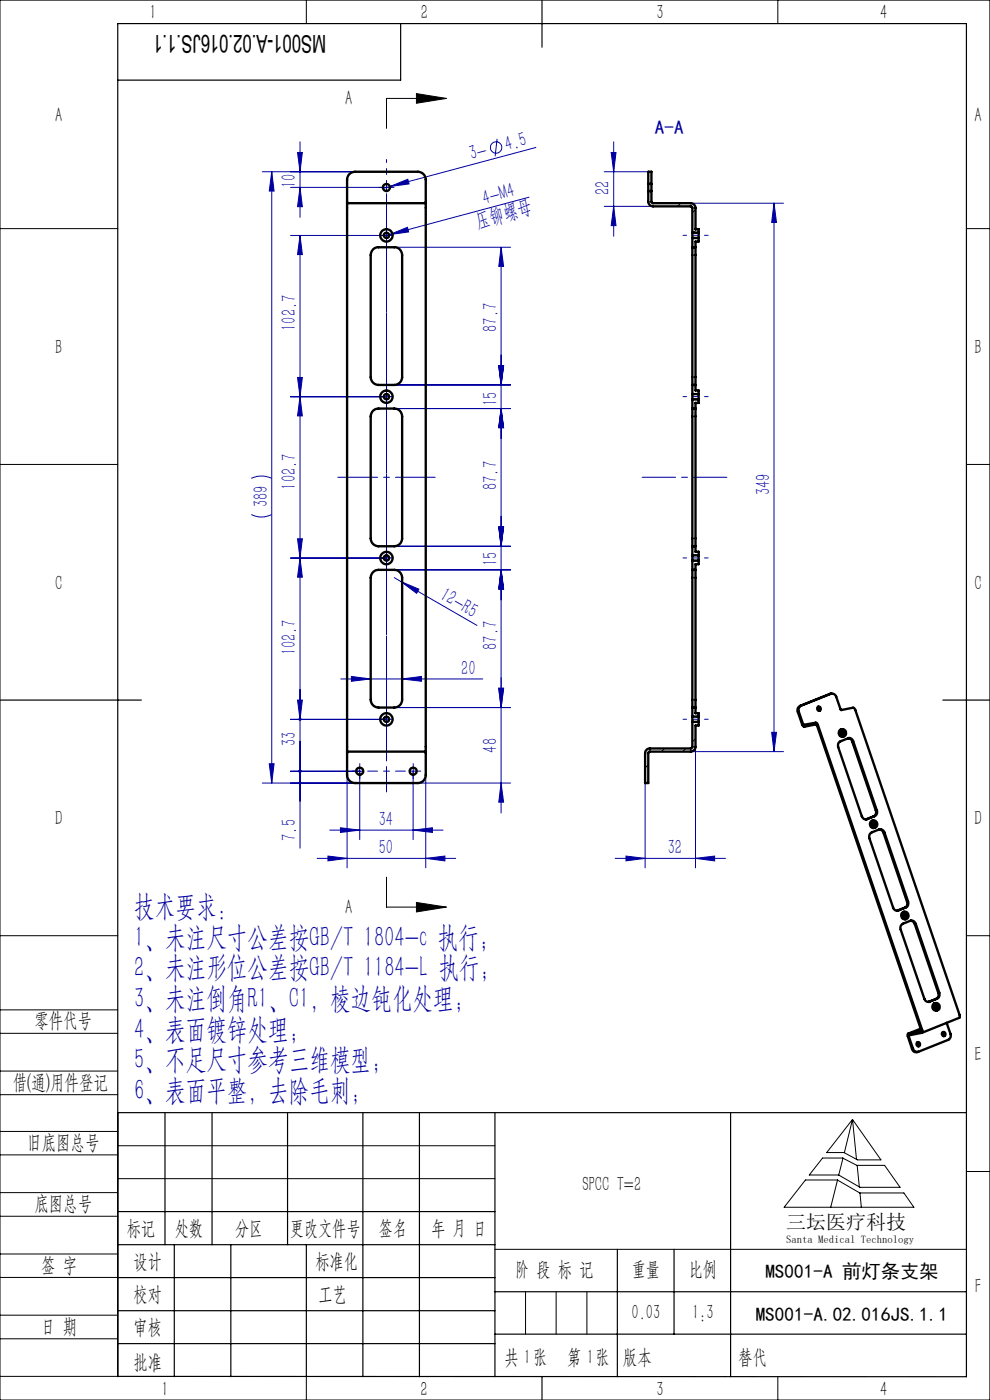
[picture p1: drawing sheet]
<svg xmlns="http://www.w3.org/2000/svg" width="210mm" height="297mm" viewBox="0 0 210 297" stroke-linecap="round" stroke-linejoin="round" font-family="sans-serif">
<g fill="none" stroke="#0000a0" stroke-width=".21">
<path d="M55.6 36.4h19.7M57.6 36.4v129.7M57.6 36.4l.5 4.1h-1zM63.1 32.3h1l-.5 4.1zM63.6 30.1v16M63.6 39.8l.5 4h-1zM82 38.9v1.7M82.7 39.6l3.8-1.6 .3 1zM82.8 39.8h-21.2M105.4 29.5l-.4 3.7M113.7 31.3l-32.5 8.7M128.2 36.4h9.3"/>
<path d="M129.6 32.3h1.1l-.5 4.1zM130.2 30.1v20M61.6 49.9h20.4M63.6 49.9v130M63.6 49.9l.5 4.1h-1zM82.6 49.8l3.8-1.6 .3 1zM82.6 49.8l-1.3 .3M83.6 52.5h24.7M106.3 52.5l.5 4h-1zM106.3 52.5v120M112.2 41.8l-29.6 8M128.2 43.8h10.3"/>
<path d="M130.2 43.8l.5 4.1h-1.1zM146.5 43.1h19.7M164.2 43.1v116.4M164.2 43.1l.5 4.1h-1zM105.8 77.6h1l-.5 4.1zM61.6 84.2h20.4M63.1 80.1h1l-.5 4.1zM63.6 84.2l.5 4h-1zM83.6 86.7h24.7M83.6 81.7h24.7M106.3 86.7l.5 4h-1zM53.3 109.1a4.7 4.7 0 0 0 4.3 0"/>
<path d="M53.3 101.5a5 5 0 0 1 4.3 0M61.6 118.4h20.4M63.1 114.3h1l-.5 4.1zM63.6 118.4l.5 4h-1zM83.6 115.9h24.7M105.8 111.8h1l-.5 4.1zM83.6 122.6l1.5 .8M83.6 120.9h24.7M85.1 123.4l3.8 1.6-.5 .9zM85.1 123.4l16.1 9.3M106.3 120.9l.5 4.1h-1zM61.6 152.6h20.4"/>
<path d="M63.1 148.5h1l-.5 4.1zM72.3 144h30.1M73.6 159.5v24.6M74.5 143.5l4.1 .5-4.1 .5zM85.3 144l4.1-.5v1zM90.3 159.5v24.6M105.8 146h1l-.5 4.1zM108.3 150.1h-24.7M146.5 159.5h19.7M147.5 158.4v25.7M163.7 155.4h1l-.5 4.1zM55.6 166.1h19.7"/>
<path d="M57.1 162h1l-.5 4.1zM70 176.1h24M72.2 175.6l4.1 .5-4.1 .5zM76.3 162.8v15.3M77.2 163.6h-15.6M87.6 176.1l4.1-.5v1zM87.6 163.6v14.5M88.7 166.1h19.6M106.3 166.1l.5 4.1h-1zM136.8 166.1v18M67.3 182.1h29.4M69.6 181.6l4 .5-4 .5z"/>
<path d="M90.3 182.1l4.1-.5v1zM130.5 182.1h23.4M132.8 181.6l4 .5-4 .5zM147.5 182.1l4.1-.5v1z"/>
<circle cx="105.2" cy="31.3" r="1.2"/>
</g>
<g fill="none" stroke="#000" stroke-width=".21">
<path d="M0 0h210v297h-210zM65 0v5M88.3 19.9l6.4 1-6.4 1zM165 0v5M94.7 20.9h-12.7v6.3M0 48.5h25M81.3 50.1a.68 .68 0 0 1 .6-.8 .68 .68 0 0 1 .7 .7 .68 .68 0 0 1-.8 .6M146.9 49.3h1.3M146.9 50.6h1.3M205 48.5h5M0 98.5h25M81.3 84.3a.68 .68 0 0 1 .6-.8 .68 .68 0 0 1 .7 .7 .68 .68 0 0 1-.8 .6"/>
<path d="M146.9 83.5h1.3M146.9 84.8h1.3M205 98.5h5M81.3 118.6a.68 .68 0 0 1 .6-.9 .68 .68 0 0 1 .7 .7 .68 .68 0 0 1-.8 .6M146.9 117.7h1.3M146.9 119.1h1.3M81.3 152.8a.66 .66 0 0 1 .6-.9 .66 .66 0 0 1 .7 .7 .66 .66 0 0 1-.8 .6M146.9 151.9h1.3M146.9 153.3h1.3M0 198.5h25M82 186.1v6.3h12.7M88.3 191.4l6.4 1-6.4 1.1z"/>
<path d="M205 198.5h5M0 214.2h25M0 219.2h25M0 232.2h25M0 227.2h25M25 236v56h-25M180.8 237.5l6.1 8.6h-5l-2.9-1.6h-3.6zM180.8 237.5l-1.7 7M180.8 237.5l.9 8.5M0 245h25M0 240h25M0 258h25"/>
<path d="M0 253h25M25 243.1h80M25 250h80M170.9 250.3h6.7l4.8 2.8h9.3l2.2 3h-27.6zM174.5 245.7h4.3l3 1.5h5.8l3.3 4.7h-8.5l-4.5-2.6h-6.2zM177.7 250.3l-1.5 5.8M178.8 245.7l-.9 3.6M181.8 247.2l.5 4.6M182.4 253.1l.3 3M205 248.5h5M0 271h25M0 266h25"/>
<path d="M0 279h25M105 265h100M111.5 274v9M118 274v9M124.5 274v9M0 284h25M65 292.1v4.9M153.7 292h.1M165 292v5"/>
<circle cx="178.4" cy="155.5" r=".38"/>
<circle cx="185" cy="174.9" r=".37"/>
<circle cx="191.6" cy="194.3" r=".37"/>
<circle cx="198.2" cy="213.6" r=".37"/>
</g>
<path d="M82 161.4v-120.3" fill="none" stroke="#0000a0" stroke-width=".21" stroke-dasharray="30.5 1.3 1.3 1.3" stroke-dashoffset="6.5"/>
<path d="M92.3 101.3h-20.6" fill="none" stroke="#0000a0" stroke-width=".21" stroke-dasharray="30.5 1.3 1.3 1.3" stroke-dashoffset="22.1"/>
<path d="M144.9 49.9h5.3M144.9 84.1h5.3M144.9 118.4h5.3M144.9 152.6h5.3" fill="none" stroke="#0000a0" stroke-width=".21" stroke-dasharray="30.5 1.3 1.3 1.3" stroke-dashoffset="29.7"/>
<path d="M154.2 101.3h-18" fill="none" stroke="#0000a0" stroke-width=".21" stroke-dasharray="30.5 1.3 1.3 1.3" stroke-dashoffset="23.4"/>
<g fill="none" stroke="#000" stroke-width=".25">
<path d="M85 5v12h-60M115 0v10M0 148.5h30M200 148.5h10M25 236h180M35 236v28.1M45 236v28.1M61 236v28.1M77 236v56.1M89 236v56.1M105 236v56.1M155 236v56.1"/>
<path d="M25 257h80M25 264.1h80M25 271h80M25 278.1h80M37 264.1v28M49 264.1v28M65 264.1v28M105 274h100M131 265v27.1M143 265v18M25 292l180 .1v-287.1h-180v287.1M25 285h80"/>
<path d="M105 283h100M115 292v5"/>
</g>
<path d="M82 38.9v-5.1" fill="none" stroke="#0000a0" stroke-width=".21" stroke-dasharray="30.5 1.3 1.3 1.3" stroke-dashoffset="29.8"/>
<g fill="none" stroke="#0000a0" stroke-width=".21" stroke-dasharray="30.5 1.3 1.3 1.3">
<path d="M81.2 39.8h-.8M82.8 39.8h.8M81.2 49.9h-.6M82 49.9v-.8M82 49.9h-.8M82 49.9v.9M82 49.9h.8M82.8 49.9h.6M81.2 84.1h-.6M82 84.1v-.8M82 84.1h-.8M82 84.1v.9"/>
<path d="M82 84.1h.8M82.8 84.1h.6M81.2 118.4h-.6M82 118.4v-.9M82 118.4h-.8M82 118.4v.8M82 118.4h.8M82.8 118.4h.6M81.2 152.6h-.6M82 152.6v-.8M82 152.6h-.8M82 152.6v.8"/>
<path d="M82 152.6h.8M82.8 152.6h.6M75.5 163.6h-.8M76.3 162.8v-.8M76.3 164.4v.8M87.7 163.6v-.8M87.7 163.6h-.9M87.7 163.6v.8M87.7 163.6h.8M87.7 162.8v-.8M87.7 164.4v.8M88.5 163.6h.7"/>
</g>
<path d="M82 153.4v14.6" fill="none" stroke="#0000a0" stroke-width=".21" stroke-dasharray="30.5 1.3 1.3 1.3" stroke-dashoffset="25.1"/>
<path d="M82 48.3v-6.9" fill="none" stroke="#0000a0" stroke-width=".21" stroke-dasharray="30.5 1.3 1.3 1.3" stroke-dashoffset="29"/>
<path d="M82 82.5v-30.9M82 116.7v-30.9M82 150.9v-30.9" fill="none" stroke="#0000a0" stroke-width=".21" stroke-dasharray="30.5 1.3 1.3 1.3" stroke-dashoffset="15.4"/>
<path d="M78 163.6h8" fill="none" stroke="#0000a0" stroke-width=".21" stroke-dasharray="30.5 1.3 1.3 1.3" stroke-dashoffset="28.4"/>
<path d="M88.3 19.9l6.4 1-6.4 1zM88.3 191.4l6.4 1-6.4 1.1z" fill="#000"/>
<g fill="#0000a0">
<path d="M82.7 39.6l3.8-1.6 .3 1z"/>
<path d="M82.6 49.8l3.8-1.6 .3 1z"/>
<path d="M85.1 123.4l3.8 1.6-.5 .9z"/>
<path d="M72.2 175.6l4.1 .5-4.1 .5zM87.6 176.1l4.1-.5v1zM74.5 143.5l4.1 .5-4.1 .5zM85.3 144l4.1-.5v1zM132.8 181.6l4 .5-4 .5zM147.5 182.1l4.1-.5v1z"/>
<path d="M69.6 181.6l4 .5-4 .5zM90.3 182.1l4.1-.5v1z"/>
<path d="M106.3 166.1l.5 4.1h-1zM105.8 146h1l-.5 4.1z"/>
<path d="M164.2 43.1l.5 4.1h-1zM163.7 155.4h1l-.5 4.1z"/>
<path d="M57.6 36.4l.5 4.1h-1zM57.1 162h1l-.5 4.1zM63.4 163.4v.5h.2v-.3v.3a.34 .34 0 0 0 .3-.5 .34 .34 0 0 0-.5 0zM63.4 165.9a.33 .33 0 0 0 .1 .5 .33 .33 0 0 0 .5-.2 .33 .33 0 0 0-.4-.4v.3v-.3zM63.4 152.3a.34 .34 0 0 0-.1 .4 .34 .34 0 0 0 .3 .2v-.3l.1 .3a.34 .34 0 0 0 .3-.5 .34 .34 0 0 0-.6-.1zM63.4 163.4a.34 .34 0 0 0 .1 .5 .34 .34 0 0 0 .5-.2 .34 .34 0 0 0-.4-.4v.3v-.3zM63.6 118.4l.5 4h-1zM63.1 148.5h1l-.5 4.1zM63.6 84.2l.5 4h-1zM63.1 114.3h1l-.5 4.1zM63.6 49.9l.5 4.1h-1zM63.1 80.1h1l-.5 4.1zM63.1 32.3h1l-.5 4.1zM63.6 39.8l.5 4h-1zM106.3 120.9l.5 4.1h-1zM105.8 146h1l-.5 4.1zM105.8 111.8h1l-.5 4.1zM106.3 120.9l.5 4.1h-1zM106.3 86.7l.5 4h-1zM105.8 111.8h1l-.5 4.1zM105.8 77.6h1l-.5 4.1zM106.3 86.7l.5 4h-1zM106.3 52.5l.5 4h-1zM105.8 77.6h1l-.5 4.1zM129.6 32.3h1.1l-.5 4.1zM130.2 43.8l.5 4.1h-1.1z"/>
</g>
<g fill="none" stroke="#000" stroke-width=".5">
<path d="M137.5 39v1.5M137.5 39v-2.6h.7v2.6M137.5 39h.7M138.2 39v1.5M73.6 43.1v116.4M73.6 43.1v-5a1.69 1.69 0 0 1 1.7-1.7h13.4a1.69 1.69 0 0 1 1.6 1.7v5M73.6 43.1h16.7M79.1 52.9l.9-.4h3.6a1.63 1.63 0 0 1 1.7 1.6v25.9a1.69 1.69 0 0 1-1.7 1.7h-3.3a1.69 1.69 0 0 1-1.7-1.7v-25.9l.2-.6zM90.3 43.1v116.4M137.5 40.5v2.3a1.02 1.02 0 0 0 1 1h8.2l.2 .2v5.4M137.5 40.5h.7M138.2 40.5v2.3l.3 .3h8a1.02 1.02 0 0 1 1 1v4.5h.7v.8"/>
<path d="M146.9 49.4v1.1M146.9 52.5v29.2M146.9 52.5h.6M146.9 50.5v2M146.9 49.4h1.3M146.9 50.5h1.3M147.5 52.5v29.2M148.2 49.4v1.1M148.2 50.5v.8h-.7v1.2M79.1 87.1l.6-.3 .6-.1h3.3a1.63 1.63 0 0 1 1.7 1.6v25.9a1.69 1.69 0 0 1-1.7 1.7h-3.3a1.69 1.69 0 0 1-1.7-1.7v-25.9l.2-.6zM146.9 83.6v1.1M146.9 86.7v29.2"/>
<path d="M146.9 81.7h.6M146.9 86.7h.6M146.9 81.7v1.9M146.9 84.7v2M146.9 83.6h1.3M146.9 84.7h1.3M147.5 86.7v29.2M147.5 81.7v1.1h.7v.8M148.2 83.6v1.1M148.2 84.7v.8h-.7v1.2M146.9 117.8v1.1M146.9 115.9h.6"/>
<path d="M146.9 115.9v1.9M146.9 118.9v2M146.9 117.8h1.3M146.9 118.9h1.3M147.5 115.9v1.1h.7v.8M148.2 117.8v1.1M148.2 118.9v.8h-.7v1.2M79.1 121.4l.6-.4 .6-.1h3.3a1.69 1.69 0 0 1 1.7 1.7v25.8a1.69 1.69 0 0 1-1.7 1.7h-3.3a1.69 1.69 0 0 1-1.7-1.7v-25.8l.2-.7zM146.9 120.9v29.2M146.9 120.9h.6M147.5 120.9v29.2M73.6 159.5v4.9a1.69 1.69 0 0 0 1.7 1.7h13.4a1.69 1.69 0 0 0 1.6-1.7v-4.9"/>
<path d="M73.6 159.5h16.7M146.9 153.1v5.4l-.2 .2-8.8 .1a1.02 1.02 0 0 0-1.1 1v6.3h.7v-6.4l.2-.2h8.8a1.09 1.09 0 0 0 1-1.1v-4.5h.7v-.8M146.9 152v1.1M146.9 150.1h.6M146.9 150.1v1.9M146.9 153.1h1.3M146.9 152h1.3M147.5 150.1v1.2h.7v.7M148.2 152v1.1M169.9 149.7a.99 .99 0 0 0-.5 1.3l1 2.7 2.6-.4h.2l.3 .4 22.1 64.8 .1 .3-.2 .3M173.5 149.9a.46 .46 0 0 1 .4 .4 .46 .46 0 0 1-.2 .5M176.4 147.1l-.4 .1"/>
<path d="M178 157.4l1.9-.8a.84 .84 0 0 1 1.1 .6l5 14.7a.97 .97 0 0 1-.5 1.2l-1.6 .7a.86 .86 0 0 1-1.1-.6l-5-14.7v-.7zM178.3 154.9a.72 .72 0 0 1 1.2 .4 .72 .72 0 0 1-1 .8l-.4-.6zM178.5 155.3l.1 .4M178.6 154.7a.8 .8 0 0 0-.7 .9 .8 .8 0 0 0 1.1 .6M179.9 156.6l.6 .2 .2 .3 5.1 14.8a.97 .97 0 0 1-.5 1.3l-1.6 .6M184.9 174.3a.71 .71 0 0 1 1 0 .71 .71 0 0 1 0 1 .71 .71 0 0 1-.9 .1l-.3-.6zM185.2 174.7v.4M185.3 174.1a.79 .79 0 0 0-.8 .9 .79 .79 0 0 0 1.1 .6M186.5 176l.6 .2 .3 .4 5 14.7a.97 .97 0 0 1-.5 1.2M190.6 193.1a.85 .85 0 0 1-1.2-.6l-5-14.6a1.03 1.03 0 0 1 .5-1.3l1.6-.6a.92 .92 0 0 1 1.1 .6l5 14.6a.99 .99 0 0 1-.4 1.3l-1.9 .7M191.2 196.2l1.9-.9a.92 .92 0 0 1 1.1 .7l5 14.6a1.05 1.05 0 0 1-.4 1.3l-1.6 .6a.9 .9 0 0 1-1.1-.6l-5.1-14.8zM191.6 193.5a.74 .74 0 0 1 1.1 .6 .74 .74 0 0 1-.8 .8 .84 .84 0 0 1-.3-1.4z"/>
<path d="M191.8 194l.1 .4M191.9 193.4a.8 .8 0 0 0-.7 1 .8 .8 0 0 0 1 .6M193.1 195.3l.6 .2 .3 .5 5 14.6a.96 .96 0 0 1-.5 1.3l-1.5 .6M195.3 218.2l-2.6 1.1M195.5 219.1l8-3.2 .1-.5-22.2-64.9-.5-.4-2.5 .5-1-2.8a.92 .92 0 0 0-1.2-.6l-6.5 2.6a.96 .96 0 0 0-.5 1.2l1 2.8 .3 .4 2.6-.5 .2 .1 22.1 64.8v.2l-2.9 .6v.3l1 2.8a.89 .89 0 0 0 1.2 .7M197 212.5h.1M198.1 213a.72 .72 0 0 1 1.2 .4 .72 .72 0 0 1-1 .8l-.3-.4zM198.4 213.4l.1 .4M198.5 212.8a.8 .8 0 0 0-.7 .9 .8 .8 0 0 0 1 .6M200 219a.48 .48 0 0 1 .3 .3 .48 .48 0 0 1-.1 .5M200.8 217l.8 2.3a.99 .99 0 0 1-.4 1.3l-6.4 2.5a.92 .92 0 0 1-1.1-.6l-.9-2.8 2.7-.6M194.6 221.1a.49 .49 0 0 1 .2 .9"/>
<circle cx="82" cy="39.8" r=".75"/>
<circle cx="82" cy="49.9" r="1.31"/>
<circle cx="82" cy="49.9" r=".55"/>
<circle cx="82" cy="84.2" r="1.32"/>
<circle cx="82" cy="84.2" r=".55"/>
<circle cx="82" cy="118.4" r="1.32"/>
<circle cx="82" cy="118.4" r=".55"/>
<circle cx="82" cy="152.6" r="1.31"/>
<circle cx="82" cy="152.6" r=".55"/>
<circle cx="173.8" cy="150.4" r=".42"/>
<circle cx="178.8" cy="155.5" r=".31"/>
<circle cx="76.3" cy="163.6" r=".76"/>
<circle cx="87.6" cy="163.6" r=".75"/>
<circle cx="185.4" cy="174.8" r=".32"/>
<circle cx="192" cy="194.2" r=".31"/>
<circle cx="198.6" cy="213.6" r=".31"/>
<circle cx="200.2" cy="219.4" r=".42"/>
<circle cx="194.8" cy="221.5" r=".42"/>
</g>
<path d="M137.6 36.4l-.1 .1M144.4 43.1l-.7 .7M147.5 44.5l-.6 .6M147.8 48.6l-.7 .8M147.5 120.8l-.1 .1M141 158.8l-.7 .7M145.5 158.8l-.7 .7M147.5 156.7l-.6 .7M148.2 151.5l-.5 .5M137.5 162.2l-.7 .7" fill="none" stroke="#000" stroke-width=".21"/>
<g font-size="6.3" fill="#0000a0">
<text x="28.5" y="194.3">技术要求：</text>
<text x="28.5" y="200.8">1、未注尺寸公差按GB/T 1804-c 执行；</text>
<text x="28.5" y="207.3">2、未注形位公差按GB/T 1184-L 执行；</text>
<text x="28.5" y="213.8">3、未注倒角R1、C1，棱边钝化处理；</text>
<text x="28.5" y="220.3">4、表面镀锌处理；</text>
<text x="28.5" y="226.8">5、不足尺寸参考三维模型；</text>
<text x="28.5" y="233.3">6、表面平整，去除毛刺;</text>
</g>
<text font-size="5.2" x="69.2" y="7.3" transform="rotate(-180 69.2 7.3)">MS001-A.02.016JS.1.1</text>
<g font-size="4.4" fill="#010000">
<text x="31.7" y="4.1">1</text>
<text x="89.2" y="4.1">2</text>
<text x="139.2" y="4.1">3</text>
<text x="186.7" y="4.1">4</text>
<text x="156.6" y="289.5">替代</text>
</g>
<g font-size="4.4">
<text x="73.2" y="22.3">A</text>
<text x="11.7" y="25.9">A</text>
<text x="206.7" y="25.9">A</text>
<text x="11.7" y="75.1">B</text>
<text x="206.7" y="75.1">B</text>
<text x="11.7" y="125.1">C</text>
<text x="206.7" y="125.1">C</text>
<text x="11.7" y="175.1">D</text>
<text x="206.7" y="175.1">D</text>
<text x="73.2" y="193.9">A</text>
<text x="7.3" y="217.9">零件代号</text>
<text x="206.7" y="225.1">E</text>
<text x="2.7" y="231">借(通)用件登记</text>
<text x="5.8" y="243.7">旧底图总号</text>
<text x="7.3" y="256.8">底图总号</text>
<text x="123.6" y="252.6">SPCC T=2</text>
<text x="26.9" y="261.9">标记</text>
<text x="37.1" y="261.9">处数</text>
<text x="49.9" y="261.9">分区</text>
<text x="61.5" y="261.9">更改文件号</text>
<text x="80.4" y="261.9">签名</text>
<text x="91.5" y="261.9">年 月 日</text>
<text x="8.7" y="269.8">签 字</text>
<text x="28.3" y="268.9">设计</text>
<text x="66.9" y="268.9">标准化</text>
<text x="109.3" y="270.8">阶 段 标 记</text>
<text x="134" y="270.8">重量</text>
<text x="146.1" y="270.8">比例</text>
<text x="206.8" y="274.4">F</text>
<text x="28.3" y="276">校对</text>
<text x="67.6" y="276">工艺</text>
<text x="134" y="279.8">0.03</text>
<text x="146.8" y="279.8">1:3</text>
<text x="8.7" y="282.9">日 期</text>
<text x="28.4" y="283">审核</text>
<text x="28.3" y="290.4">批准</text>
<text x="107" y="289.5">共 张</text>
<text x="111.1" y="289.5">1</text>
<text x="120.3" y="289.5">第 张</text>
<text x="124.5" y="289.5">1</text>
<text x="132.1" y="289.5">版本</text>
<text x="34.2" y="296.1">1</text>
<text x="89.2" y="296.2">2</text>
<text x="139.2" y="296.2">3</text>
<text x="186.7" y="296.2">4</text>
</g>
<g font-size="4.4" fill="#0000a0">
<text x="100" y="34" transform="rotate(-15 100 34)">3-</text>
<text x="107.5" y="32" transform="rotate(-15 107.5 32)">4.5</text>
<text x="62.8" y="39.9" transform="rotate(-90 62.8 39.9)">10</text>
<text x="129.3" y="41.4" transform="rotate(-90 129.3 41.4)">22</text>
<text x="102.8" y="43.4" transform="rotate(-15 102.8 43.4)">4-M4</text>
<text x="101.3" y="48.3" transform="rotate(-15 101.3 48.3)">压铆螺母</text>
<text x="62.8" y="70.2" transform="rotate(-90 62.8 70.2)">102.7</text>
<text x="105.4" y="70.4" transform="rotate(-90 105.4 70.4)">87.7</text>
<text x="105.4" y="86.1" transform="rotate(-90 105.4 86.1)">15</text>
<text x="56.8" y="107.6" transform="rotate(-90 56.8 107.6)">389</text>
<text x="62.8" y="103.9" transform="rotate(-90 62.8 103.9)">102.7</text>
<text x="105.4" y="103.9" transform="rotate(-90 105.4 103.9)">87.7</text>
<text x="163.3" y="105.1" transform="rotate(-90 163.3 105.1)">349</text>
<text x="105.4" y="120.1" transform="rotate(-90 105.4 120.1)">15</text>
<text x="93.1" y="127" transform="rotate(30 93.1 127)">12-R5</text>
<text x="105.4" y="137.9" transform="rotate(-90 105.4 137.9)">87.7</text>
<text x="62.8" y="139.1" transform="rotate(-90 62.8 139.1)">102.7</text>
<text x="97.8" y="143.1">20</text>
<text x="62.8" y="158.4" transform="rotate(-90 62.8 158.4)">33</text>
<text x="105.4" y="159.7" transform="rotate(-90 105.4 159.7)">48</text>
<text x="62.8" y="178.4" transform="rotate(-90 62.8 178.4)">7.5</text>
<text x="80.3" y="175.2">34</text>
<text x="80.3" y="181.2">50</text>
<text x="141.6" y="181.2">32</text>
</g>
<text font-size="4.2" x="166.8" y="260.7">三坛医疗科技</text>
<text font-size="4.1" fill="#0000a0" x="138.9" y="28.5">A-A</text>
<g font-size="4.1">
<text x="162.4" y="271.1">MS001-A 前灯条支架</text>
<text x="160.3" y="280.2">MS001-A.02.016JS.1.1</text>
</g>
<text font-size="2.3" x="166.8" y="263.6">Santa Medical Technology</text>
</svg>
